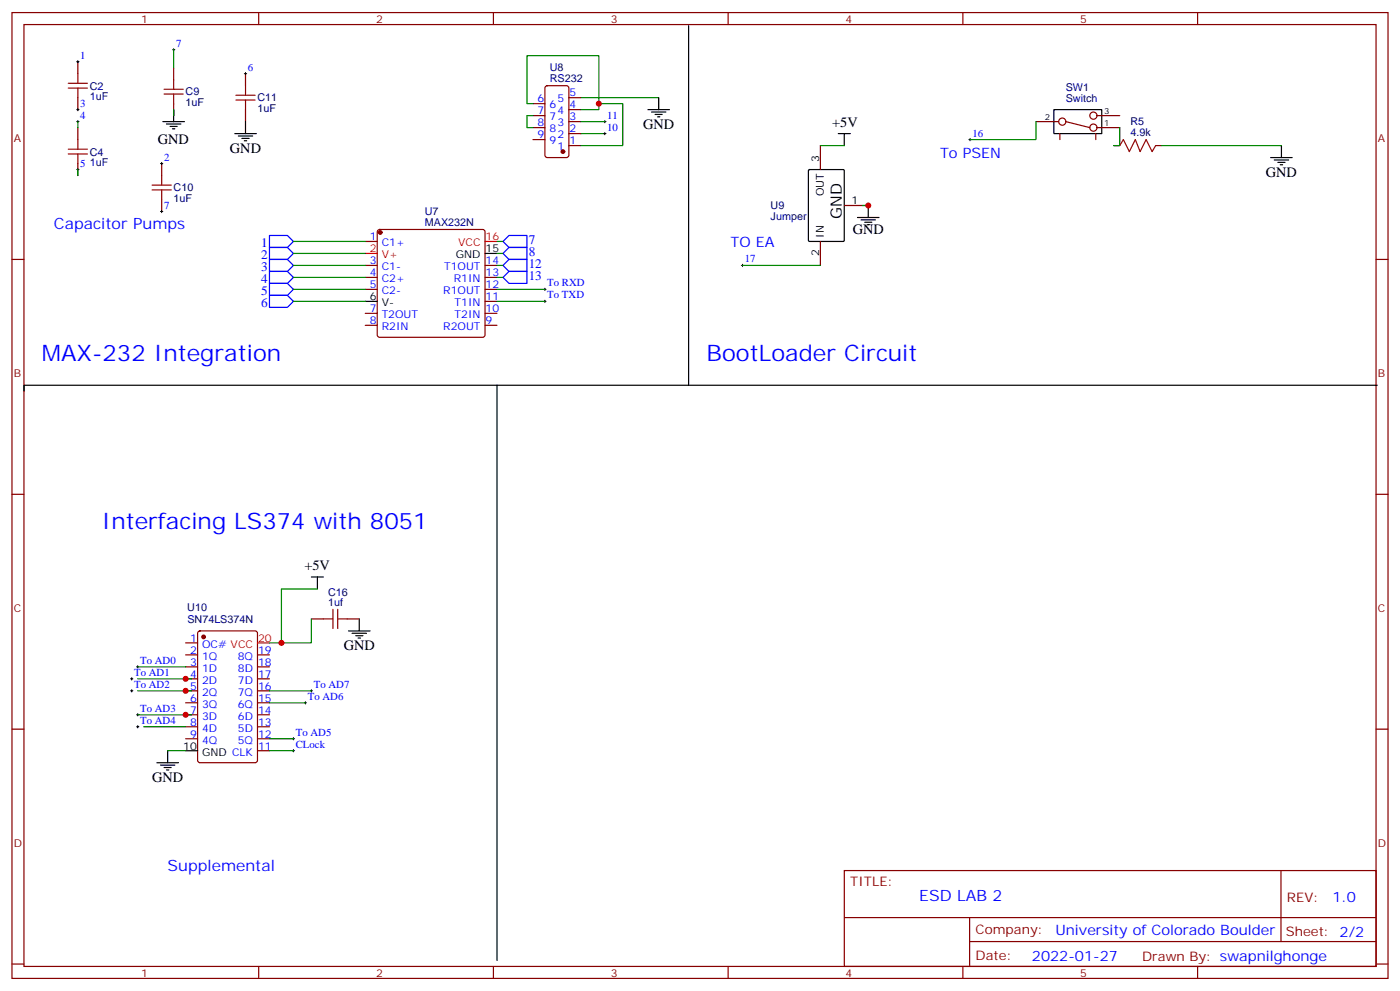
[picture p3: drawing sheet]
<svg xmlns="http://www.w3.org/2000/svg" width="412mm" height="292mm" viewBox="0 0 412 292" stroke-linecap="round" stroke-linejoin="round" font-family="sans-serif">
<g fill="none" stroke="#870000" stroke-width=".35">
<path d="M3.5 3.7h405.4v284.3h-405.4zM7.1 7.2h398.2v277.3h-398.2zM22.9 18.2v3.5M51.2 19.9v3.6M76.2 3.7v3.5M145.3 3.7v3.5M214.5 3.7v3.5M283.6 3.7v3.5M352.8 3.7v3.5M22.9 28.8v3.5M22.9 37.6v3.5M51.2 30.5v3.5"/>
<path d="M72.3 21.7v3.5M72.3 32.3v3.5M157 30.5h3.5M157 34h3.5M157 37.6h3.5M160.7 25.4l.5-.2h5.7l.6 .5 .1 20-.5 .6-5.9 .1-.6-.5-.1-20zM167.6 39.3h3.5M167.6 35.8h3.5M167.6 32.3h3.5M167.6 28.8h3.5M305.2 35.8h6.7M312.2 39.3v1.8"/>
<path d="M314 35.8l7 1.8M322.8 39.3v1.8M323.1 34h6.7M323.1 37.6h6.7M22.9 48.2v3.5M47.6 48.2v3.5M47.6 58.7v3.6M157 41.1h3.5M167.6 42.9h3.5M241.7 42.9v7M328.1 42.9h1.7M340.4 42.9h1.8"/>
<path d="M3.5 76.4h3.6M107.6 71.1h3.5M107.6 78.1h3.5M111.4 67.8l.4-.2h30.4l.5 .2 .2 .5v30.3l-.3 .5-.4 .2h-30.4l-.5-.2-.2-.5v-30.3zM142.9 78.1h3.5M241.7 71.1v7M248.7 60.5h7.1M405.3 76.4h3.6M107.6 81.7h3.5M107.6 85.2h3.5M107.6 92.3h3.5M107.6 95.8h3.5"/>
<path d="M142.9 81.7h3.5M142.9 85.2h3.5M142.9 92.3h3.5M142.9 95.8h3.5M142.9 88.7h3.5M3.5 145.5h3.6M405.3 145.5h3.6M54.7 189.3h3.5M54.7 192.8h3.5M54.7 196.3h3.5M54.7 199.8h3.5M58.4 185.9l.5-.2h16.2l.7 .5v37.6l-.4 .7h-16.5l-.6-.4-.1-37.7z"/>
<path d="M75.8 192.8h3.6M75.8 196.3h3.6M75.8 199.8h3.6M91.7 182.2h3.5M102.3 182.2h3.5M3.5 214.7h3.6M54.7 203.4h3.5M54.7 206.9h3.5M54.7 210.4h3.5M54.7 214h3.5M54.7 217.5h3.5M75.8 203.4h3.6"/>
<path d="M75.8 206.9h3.6M75.8 210.4h3.6M75.8 214h3.6M75.8 217.5h3.6M405.3 214.7h3.6M75.8 221h3.6M248.7 256.3h156.6v28.2h-156.6zM377.3 256.3v20.9M248.7 270.1h156.5M285.6 277.2h119.6M285.6 270.1v14.2M3.5 283.8h3.6"/>
<path d="M76.2 284.5v3.5M145.3 284.5v3.5M214.5 284.5v3.5M283.6 284.5v3.5M352.8 284.5v3.5M405.3 283.8h3.6"/>
<circle cx="312.9" cy="35.8" r="1.06"/>
<circle cx="322.1" cy="34" r="1.06"/>
<circle cx="322.1" cy="37.6" r="1.06"/>
</g>
<g fill="#870000" stroke="#870000" stroke-width=".35">
<circle cx="112" cy="68.4" r=".53"/>
<circle cx="165.8" cy="44.6" r=".53"/>
<circle cx="60" cy="187.5" r=".53"/>
</g>
<path d="M107.6 74.6h3.5M142.9 71.1h3.5M75.8 189.3h3.6" fill="none" stroke="#f00" stroke-width=".35"/>
<g fill="none" stroke="#000" stroke-width=".35">
<path d="M202.8 7.6v105.8h-195.7v1.8M48 35.8h6.3M49 36.5h4.3M50.1 37.2h2.1M50.8 37.9h.7M51.2 32.3v3.5M69.1 39.3h6.4M72.3 35.8v3.5M190.9 32.3h6.3M191.9 33h4.2M193 33.7h2.1M193.7 34.4h.7"/>
<path d="M194 28.8v3.5M246.9 39.3h3.6M248.7 39.3v3.6M310.4 32.3h14.2v7h-14.2zM70.2 40h4.2M71.3 40.7h2.1M72 41.5h.7M238.2 50.1l.3-.2h9.9l.3 .2v20.6l-.2 .3-10 .1-.3-.2zM374.3 46.4h6.3M375.4 47.1h4.2M376.4 47.8h2.1M377.1 48.5h.7"/>
<path d="M377.5 42.9v3.5M142.9 74.6h3.5M252.6 64h6.3M253.6 64.7h4.3M254.7 65.4h2.1M255.4 66.1h.7M255.8 60.5v3.5M107.6 88.7h3.5M146.4 113.4v169.4M202.8 113.4h202.9M91.7 169.9h3.5M93.5 169.9v3.5"/>
<path d="M102.7 185.7h6.3M103.7 186.4h4.2M104.8 187.1h2.1M105.5 187.9h.7M105.8 182.2v3.5M46.2 224.5h6.4M47.3 225.2h4.2M48.3 226h2.1M49 226.7h.7M49.4 221v3.5M54.7 221h3.5"/>
</g>
<g fill="none" stroke="#a10000" stroke-width=".35">
<path d="M20.1 25.9h5.7M20.1 24.5h5.7M22.9 21.7v2.8M22.9 25.9v2.9M48.3 27.7h5.7M48.3 26.3h5.7M51.2 23.5v2.8M51.2 27.7v2.8M69.5 29.5h5.6M69.5 28h5.6M72.3 25.2v2.8M72.3 29.5v2.8"/>
<path d="M20.1 45.3h5.7M20.1 43.9h5.7M22.9 41.1v2.8M22.9 45.3v2.9M44.8 55.9h5.6M44.8 54.5h5.6M47.6 51.7v2.8M47.6 55.9v2.8M329.8 42.9l1.1-1.8 1.8 3.5 1.7-3.5 1.4 3.5 1.8-3.5 1.8 3.5 1-1.7M98.1 179.4v5.6M99.5 179.4v5.6M95.2 182.2h2.9"/>
<path d="M99.5 182.2h2.8"/>
</g>
<path d="M79.4 69.3h5.3l1.7 1.8-1.7 1.7h-5.3zM79.4 72.8h5.3l1.7 1.8-1.7 1.8h-5.3zM79.4 76.4h5.3l1.7 1.7-1.7 1.8h-5.3zM79.4 79.9h5.3l1.7 1.8-1.7 1.7h-5.3zM148.2 74.6l1.7-1.8h5.3v3.6h-5.3zM148.2 78.1l1.7-1.7h5.3v3.5h-5.3zM149.9 69.3h5.3v3.5h-5.3l-1.7-1.7zM79.4 83.4h5.3l1.7 1.8-1.7 1.8h-5.3zM79.4 87h5.3l1.7 1.7-1.7 1.8h-5.3zM148.2 81.7l1.7-1.8h5.3v3.5h-5.3z" fill="none" stroke="#00f" stroke-width=".35"/>
<g fill="none" stroke="#008700" stroke-width=".35">
<path d="M51.2 14.6v5.3M22.9 35.8v1.8M51.2 32.3v1.7M157 30.5h-1.8v-14.1h21.2v15.9h-5.3M157 34h-1.8v3.6h1.8M171.1 28.8h22.9M171.1 39.3h7.1M171.1 35.8h7.1M176.4 30.5h7v12.4h-12.3M305.2 35.8v5.3h-19.4M329.8 37.6v5.3h-1.7M22.9 49.9v1.8"/>
<path d="M241.7 42.9h7M342.2 42.9h35.3M86.4 71.1h21.2M86.4 74.6h21.2M86.4 78.1h21.2M146.4 71.1h1.8M146.4 74.6h1.8M146.4 78.1h1.8M218.7 78.1h23M254 60.5h1.8M86.4 81.7h21.2M86.4 85.2h21.2"/>
<path d="M86.4 88.7h21.2M146.4 81.7h1.8M146.4 85.2h14.1M146.4 88.7h14.1M93.5 173.4h-10.6v15.9M40.6 196.3h14.1M40.6 199.8h15.8M91.7 182.2v7.1h-12.3M40.6 210.4h15.8M40.6 203.4h15.8M42.3 214h12.4M79.4 217.5h7"/>
<path d="M79.4 203.4h12.3M79.4 206.9h10.6M49.4 221h5.3M79.4 221h7"/>
</g>
<g fill="none" stroke="#000" stroke-width=".29">
<path d="M22.6 18.2h.7M22.9 17.8v.7M50.8 14.6h.7M51.2 14.3v.7M22.6 32.3h.7M22.6 35.8h.7M22.9 31.9v.7M22.9 35.5v.7M72 21.7h.7M72.3 21.3v.7M177.8 35.8h.7M177.8 39.3h.7"/>
<path d="M178.2 35.5v.7M178.2 39v.7M22.6 49.9h.7M22.9 49.6v.7M47.3 48.2h.7M47.6 47.8v.7M285.4 41.1h.7M285.8 40.7v.8M47.3 62.3h.7M47.6 61.9v.7M218.4 78.1h.7M218.7 77.8v.7"/>
<path d="M160.2 85.2h.7M160.2 88.7h.7M160.5 84.8v.7M160.5 88.4v.7M38.5 199.8h.7M38.8 199.5v.7M40.2 196.3h.7M40.6 196v.7M38.5 203.4h.7M38.8 203v.7M40.2 210.4h.7M40.2 214h.7"/>
<path d="M40.6 210.1v.7M40.6 213.6v.7M86.1 217.5h.7M86.4 217.1v.7M89.6 206.9h.7M90 206.6v.7M91.4 203.4h.7M91.7 203v.7M86.1 221h.7M86.4 220.7v.7"/>
</g>
<g fill="#c00">
<circle cx="176.4" cy="30.5" r=".88"/>
<circle cx="255.8" cy="60.5" r=".88"/>
<circle cx="54.7" cy="210.4" r=".88"/>
<circle cx="54.7" cy="203.4" r=".88"/>
<circle cx="54.7" cy="199.8" r=".88"/>
<circle cx="82.9" cy="189.3" r=".88"/>
</g>
<g font-size="6.7" fill="#00f">
<text x="12.3" y="106.4">MAX-232 Integration</text>
<text x="208.1" y="106.4">BootLoader Circuit</text>
<text x="30" y="155.8">Interfacing LS374 with 8051</text>
</g>
<text font-size="4.6" x="248" y="64.4" transform="rotate(-90 248 64.4)">GND</text>
<g font-size="4.6" fill="#00f">
<text x="15.9" y="67.6">Capacitor Pumps</text>
<text x="49.4" y="256.3">Supplemental</text>
<text x="270.8" y="265.3">ESD LAB 2</text>
</g>
<g font-size="4.2">
<text x="189.4" y="37.9">GND</text>
<text x="245.1" y="37.4">+5V</text>
<text x="46.5" y="42.5">GND</text>
<text x="67.7" y="45">GND</text>
<text x="372.9" y="52">GND</text>
<text x="251.2" y="69">GND</text>
<text x="89.6" y="167.7">+5V</text>
<text x="101.2" y="191.4">GND</text>
<text x="44.8" y="230.2">GND</text>
</g>
<g font-size="4.2" fill="#00f">
<text x="276.9" y="46.4">To PSEN</text>
<text x="215.2" y="72.8">TO EA</text>
<text x="392.5" y="265.6">1.0</text>
<text x="310.9" y="275.1">University of Colorado Boulder</text>
<text x="304" y="282.9">2022-01-27</text>
</g>
<g font-size="3.9" fill="#00f">
<text x="155.8" y="71.8">7</text>
<text x="76.9" y="72.8">1</text>
<text x="76.9" y="76.4">2</text>
<text x="155.8" y="75.3">8</text>
<text x="76.9" y="79.9">3</text>
<text x="76.9" y="83.4">4</text>
<text x="155.8" y="82.5">13</text>
<text x="155.8" y="79">12</text>
<text x="76.9" y="87">5</text>
<text x="76.9" y="90.5">6</text>
</g>
<g font-size="3.9" fill="#800">
<text x="250.5" y="260.9">TITLE:</text>
<text x="379.1" y="265.6">REV:</text>
<text x="287.4" y="275.1">Company:</text>
<text x="378.7" y="275.7">Sheet: 2/2</text>
<text x="287.4" y="282.8">Date:</text>
<text x="336.4" y="282.8">Drawn By: swapnilghonge</text>
</g>
<g font-size="3.2" fill="#800">
<text x="41.6" y="6.7">1</text>
<text x="110.8" y="6.7">2</text>
<text x="179.9" y="6.7">3</text>
<text x="249.1" y="6.7">4</text>
<text x="318.2" y="6.7">5</text>
<text x="4.1" y="41.8">A</text>
<text x="405.9" y="41.8">A</text>
<text x="4.1" y="110.9">B</text>
<text x="405.9" y="110.9">B</text>
<text x="4.1" y="180.1">C</text>
<text x="405.9" y="180.1">C</text>
<text x="4.1" y="249.2">D</text>
<text x="405.9" y="249.2">D</text>
<text x="41.6" y="287.5">1</text>
<text x="110.8" y="287.5">2</text>
<text x="179.9" y="287.5">3</text>
<text x="249.1" y="287.5">4</text>
<text x="318.2" y="287.5">5</text>
</g>
<g font-size="3.2" fill="#00f">
<text x="23.6" y="17.3">1</text>
<text x="51.9" y="13.8">7</text>
<text x="73" y="20.8">6</text>
<text x="167.7" y="28.4">5</text>
<text x="23.6" y="31.4">3</text>
<text x="23.6" y="34.9">4</text>
<text x="158.3" y="30.2">6</text>
<text x="158.3" y="33.7">7</text>
<text x="161.8" y="31.9">6</text>
<text x="161.8" y="35.5">7</text>
<text x="164.2" y="33.7">4</text>
<text x="164.2" y="30.2">5</text>
<text x="167.7" y="35.5">3</text>
<text x="167.7" y="31.9">4</text>
<text x="178.9" y="34.9">11</text>
<text x="158.3" y="37.2">8</text>
<text x="158.3" y="40.7">9</text>
<text x="161.8" y="39">8</text>
<text x="164.2" y="40.7">2</text>
<text x="164.2" y="37.2">3</text>
<text x="167.7" y="39">2</text>
<text x="178.9" y="38.5">10</text>
<text x="286.5" y="40.2">16</text>
<text x="48.3" y="47.3">2</text>
<text x="161.8" y="42.5">9</text>
<text x="164.2" y="44.3">1</text>
<text x="167.7" y="42.5">1</text>
<text x="23.6" y="49">5</text>
<text x="48.3" y="61.4">7</text>
<text x="108.9" y="70.7">1</text>
<text x="108.9" y="77.8">3</text>
<text x="112.4" y="72.5">C1+</text>
<text x="143.1" y="77.8">14</text>
<text x="219.4" y="77.3">17</text>
<text x="108.9" y="81.3">4</text>
<text x="112.4" y="79.6">C1-</text>
<text x="112.4" y="83.1">C2+</text>
<text x="130.8" y="79.6">T1OUT</text>
<text x="133.6" y="83.1">R1IN</text>
<text x="143.1" y="81.3">13</text>
<text x="108.9" y="84.8">5</text>
<text x="112.4" y="86.6">C2-</text>
<text x="130.6" y="86.6">R1OUT</text>
<text x="143.1" y="88.4">11</text>
<text x="143.1" y="84.8">12</text>
<text x="161.2" y="84.3">To RXD</text>
<text x="161.2" y="87.8">To TXD</text>
<text x="108.9" y="91.9">7</text>
<text x="108.9" y="95.4">8</text>
<text x="112.4" y="93.7">T2OUT</text>
<text x="133.9" y="93.7">T2IN</text>
<text x="133.9" y="90.1">T1IN</text>
<text x="143.1" y="95.4">9</text>
<text x="143.1" y="91.9">10</text>
<text x="112.4" y="97.2">R2IN</text>
<text x="130.6" y="97.2">R2OUT</text>
<text x="56" y="188.9">1</text>
<text x="59.5" y="190.7">OC# VCC</text>
<text x="41.3" y="195.4">To AD0</text>
<text x="56" y="192.4">2</text>
<text x="56" y="196">3</text>
<text x="59.5" y="194.2">1Q</text>
<text x="59.5" y="197.7">1D</text>
<text x="70" y="194.2">8Q</text>
<text x="70.1" y="197.7">8D</text>
<text x="76" y="196">18</text>
<text x="76" y="192.4">19</text>
<text x="39.5" y="199">To AD1</text>
<text x="39.5" y="202.5">To AD2</text>
<text x="56" y="199.5">4</text>
<text x="56" y="203">5</text>
<text x="59.5" y="201.3">2D</text>
<text x="70.1" y="201.3">7D</text>
<text x="76" y="203">16</text>
<text x="76" y="199.5">17</text>
<text x="92.4" y="202.5">To AD7</text>
<text x="41.3" y="209.6">To AD3</text>
<text x="56" y="206.6">6</text>
<text x="59.5" y="204.8">2Q</text>
<text x="59.5" y="208.3">3Q</text>
<text x="70" y="208.3">6Q</text>
<text x="70" y="204.8">7Q</text>
<text x="76" y="206.6">15</text>
<text x="90.7" y="206">To AD6</text>
<text x="41.3" y="213.1">To AD4</text>
<text x="56" y="210.1">7</text>
<text x="56" y="213.6">8</text>
<text x="59.5" y="211.8">3D</text>
<text x="59.5" y="215.4">4D</text>
<text x="70.1" y="215.4">5D</text>
<text x="70.1" y="211.8">6D</text>
<text x="76" y="213.6">13</text>
<text x="76" y="210.1">14</text>
<text x="56" y="217.1">9</text>
<text x="59.5" y="218.9">4Q</text>
<text x="70" y="218.9">5Q</text>
<text x="76" y="220.7">11</text>
<text x="76" y="217.1">12</text>
<text x="87.1" y="216.6">To AD5</text>
<text x="87.1" y="220.1">CLock</text>
</g>
<g font-size="3.2" fill="#000080">
<text x="161.9" y="21">U8</text>
<text x="26.5" y="29.5">1uF</text>
<text x="26.5" y="26.4">C2</text>
<text x="54.7" y="28">C9</text>
<text x="75.8" y="29.8">C11</text>
<text x="161.9" y="24.2">RS232</text>
<text x="313.9" y="30">Switch</text>
<text x="313.9" y="26.8">SW1</text>
<text x="54.7" y="31.2">1uF</text>
<text x="75.8" y="33">1uF</text>
<text x="333" y="40">4.9k</text>
<text x="333" y="36.9">R5</text>
<text x="26.5" y="45.8">C4</text>
<text x="26.5" y="48.9">1uF</text>
<text x="51.2" y="59.4">1uF</text>
<text x="51.2" y="56.3">C10</text>
<text x="125.2" y="63.3">U7</text>
<text x="227" y="64.8">Jumper</text>
<text x="227" y="61.6">U9</text>
<text x="125.2" y="66.4">MAX232N</text>
<text x="55.2" y="179.9">U10</text>
<text x="96.6" y="178.3">1uf</text>
<text x="96.6" y="175.4">C16</text>
<text x="55.2" y="183.4">SN74LS374N</text>
</g>
<g font-size="3.2">
<text x="241.3" y="47.8" transform="rotate(-90 241.3 47.8)">3</text>
<text x="242.7" y="57.8" transform="rotate(-90 242.7 57.8)">OUT</text>
<text x="250.8" y="60.1">1</text>
<text x="242.7" y="70" transform="rotate(-90 242.7 70)">IN</text>
<text x="134.3" y="76">GND</text>
<text x="143.1" y="74.3">15</text>
<text x="241.3" y="75.2" transform="rotate(-90 241.3 75.2)">2</text>
<text x="108.9" y="88.4">6</text>
<text x="112.4" y="90.1">V-</text>
<text x="54" y="220.7">10</text>
<text x="59.5" y="222.4">GND CLK</text>
</g>
<g font-size="3.2" fill="#f00">
<text x="143.1" y="70.7">16</text>
<text x="108.9" y="74.3">2</text>
<text x="112.4" y="76">V+</text>
<text x="135" y="72.5">VCC</text>
<text x="76" y="188.9">20</text>
</g>
<g font-size="2.5">
<text x="307.8" y="35.5">2</text>
<text x="325.3" y="33.7">3</text>
<text x="325.3" y="37.2">1</text>
</g>
</svg>
